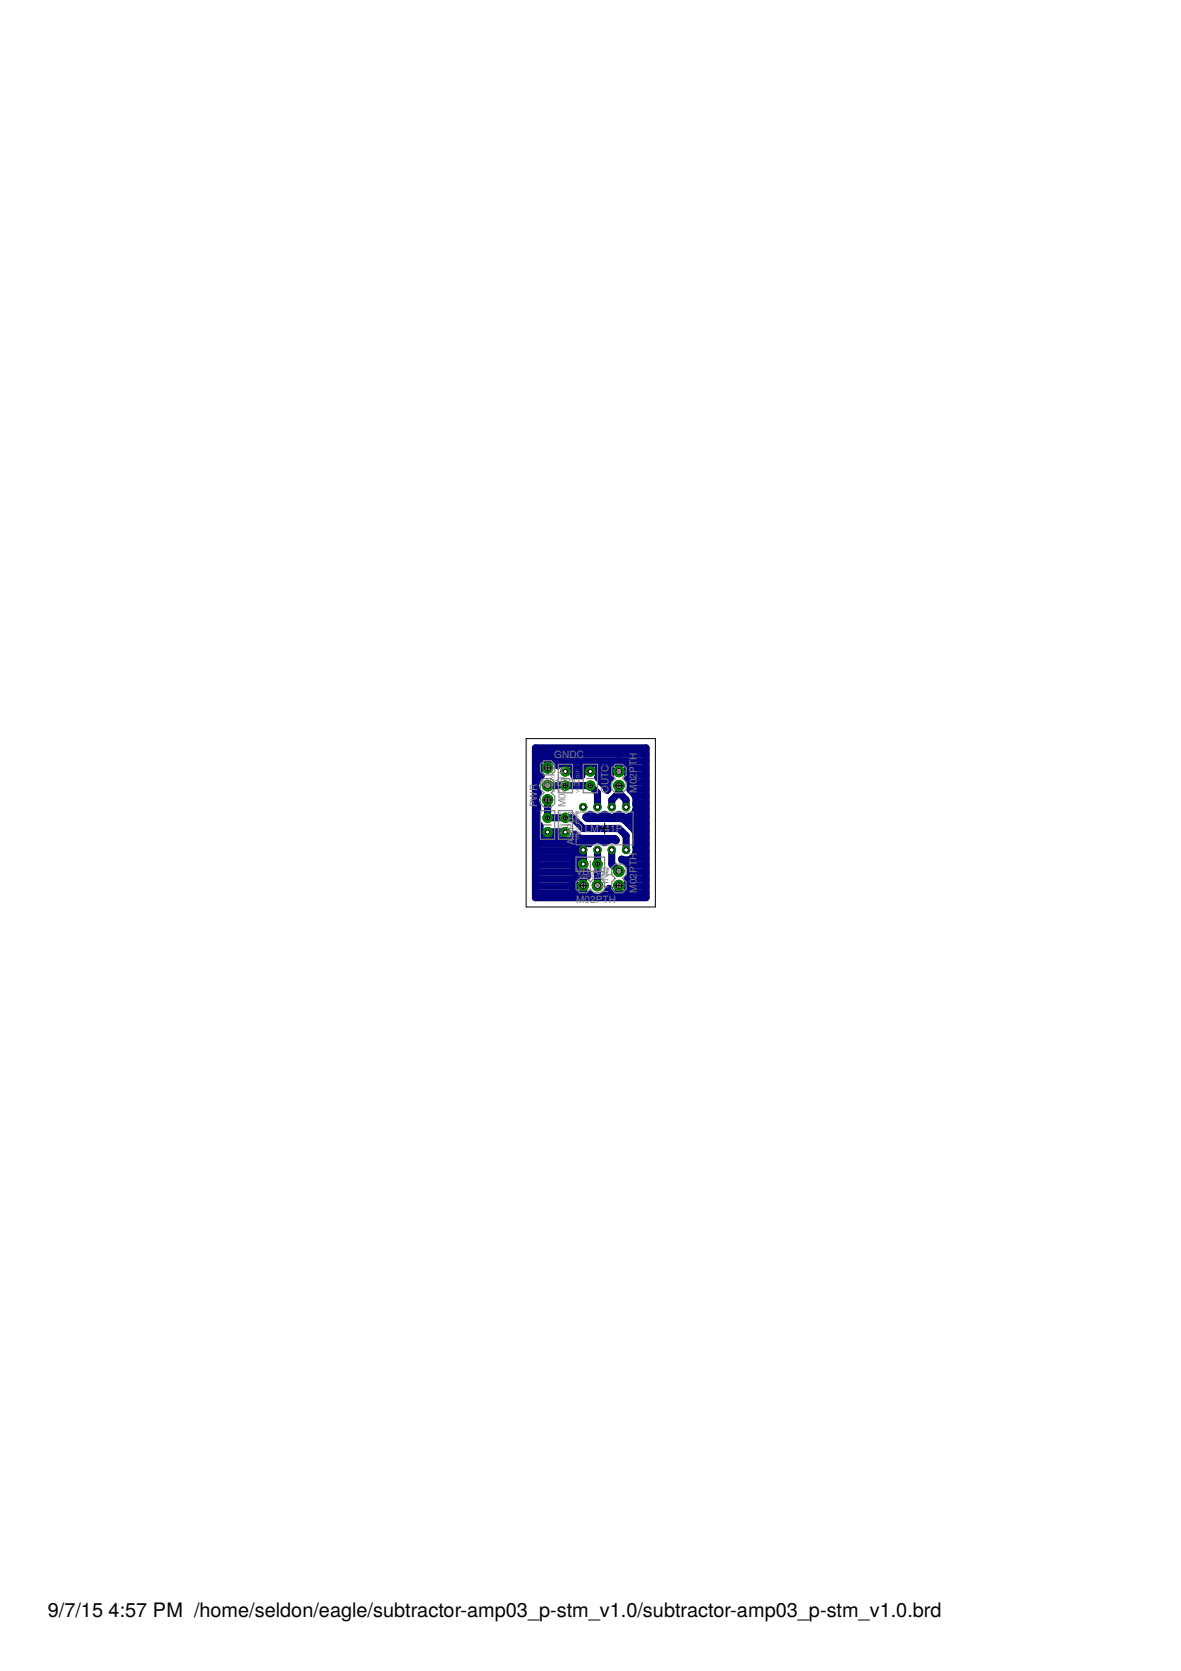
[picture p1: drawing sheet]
<svg xmlns="http://www.w3.org/2000/svg" width="210mm" height="297mm" viewBox="0 0 210 297" stroke-linecap="round" stroke-linejoin="round" font-family="sans-serif">
<g fill="none" stroke="#000080" stroke-width="1.3">
<path d="M95.2 132.9h19.6v26.7h-19.6zM95.2 136.5h2.1M95.2 139h.2M95.2 137.7h.8M95.2 135.3h.8M95.2 134h19.6M97.3 134.7v1.8M97.3 135.3h.1M97.3 139.7h7.6l1.3 1.2v2.6M98.7 135.3h16.1M100.5 135.4v1.8M100.5 137.1h1.7"/>
<path d="M100.5 136.5h.1M102 137.9a1.71 1.71 0 0 0-.6-2.2 1.71 1.71 0 0 0-2.3 .4 1.83 1.83 0 0 0-2.7-1.2 1.83 1.83 0 0 0-.2 3 2.02 2.02 0 0 0-.5 3 1.98 1.98 0 0 0-.2 2.4v1.2a1.86 1.86 0 0 0 .5 2.3 1.73 1.73 0 0 0-.1 2.1M102 137.9h1.4M102 137.9h.1M102.1 136.5h1.2M102.1 137.7h1.2M103.2 137.1h3.4M103.4 137.9a1.72 1.72 0 0 1 1.7-2.5 1.72 1.72 0 0 1 1.2 2.8l.3 .4 .2 .4 .9 .9 .2 .6 .1-.1a1.87 1.87 0 0 1 .5-2.2 1.82 1.82 0 0 1 .3-2.4 1.82 1.82 0 0 1 2.4 0 1.82 1.82 0 0 1 .3 2.4 1.87 1.87 0 0 1 .5 2.2 2.63 2.63 0 0 1 1.1 2.7 1.82 1.82 0 0 1-.9 2 1.82 1.82 0 0 1-2.2-.3 1.75 1.75 0 0 1-2.5 0 1.75 1.75 0 0 1-2.6 0l-.8 .4 .3 .3h5.9l.7 .3 1.8 1.7 .2 .7v2.5a1.78 1.78 0 0 1-.6 1.8 1.78 1.78 0 0 1-1.9 .2v.1a2.12 2.12 0 0 1 1 3.6 1.82 1.82 0 0 1-.7 2.7 1.82 1.82 0 0 1-2.6-1.2 2.14 2.14 0 0 1-3.5 1 1.83 1.83 0 0 1-2.9-1.3 1.83 1.83 0 0 1 2.6-1.8v-.6M103.4 137.9h.1M104.9 135.4v1.8M104.9 136.5h.1M106.5 136.5h1.8"/>
<path d="M106.5 137.7h1.8M106.8 139h1.2M108.2 137.1h3.6M110 135.3v1.9M110 139.7v1.2M110 136.5h.1M111.7 136.5h3.1M111.7 137.7h3.1M112 139h2.8M95.2 158.7h7.2M95.2 157.5h6.6M95.2 156.3h7"/>
<path d="M95.2 155h7.5M95.2 153.8h6.8M95.2 152.6h7.1M95.2 151.3h6.9M95.2 150.1h7.3M95.2 148.9h.7M95.2 147.6h.4M95.2 146.4h.4M95.2 145.2h.2M95.2 143.9h.3M95.2 142.7h.1M95.2 141.4h.2"/>
<path d="M95.2 140.2h.1M95.6 147.9h4.9M95.9 148.9a1.73 1.73 0 0 0 2.8 0M97.3 142.2v3.2h4.4l2 1.9h6.3l1.3 1.2v2.6M97.3 147.9v1.7M97.3 148.9h.1M98.7 148.9l.2-.4 .2 .4M98.7 148.9h.4M99.1 148.9a1.73 1.73 0 0 0 2.8 0M100.5 147.9v1.7M100.5 148.9h.1M101.8 157.4h1.9"/>
<path d="M101.9 148.9l.3-.6 .5 .5 .6 .3h6l.2 .3a1.73 1.73 0 0 0-2 .4 1.76 1.76 0 0 0-2.7 .2 1.55 1.55 0 0 0-2.3 0 1.55 1.55 0 0 0 .1 2.3 1.7 1.7 0 0 0 .1 2.7M101.9 148.9h.9M101.9 153.6h1.8M102.1 151.1h1.6M102.7 155a1.77 1.77 0 0 0 1.7 .2M103.7 149.5v5.8M103.7 155.6v3.7M103.7 158.7h.1M103.7 157.5h.1M103.7 156.3h.1M103.7 155h.1M103.7 153.8h.1"/>
<path d="M103.7 152.6h.1M103.7 151.3h.1M103.7 150.1h.1M104.3 145.2h1.2M104.4 155.2h.1M106.2 151.1v6.3M106.8 145.2h1.3M107.8 158.7h1M107.8 140.2h.2M108.7 151.1v2.5l1.3 1.3M109.4 145.2h1.2M110 158.7h.1"/>
<path d="M110 157.5h.1M110 140.9l-1.3 1.3v1.3M110 140.9l1.3 1.3v1.3M111.3 158.7h3.5M111.5 156.3h3.3M111.6 146.4h3.2M111.8 153.8h3M111.8 157.4h-1.8v1.9M111.8 157.5h3M111.9 145.2h2.9M112 140.2h2.8M112.1 155h2.7"/>
<path d="M112.3 152.6h2.5M112.8 147.6h2M112.9 141.4h1.9M113 150.1h1.8M113 148.9h1.8M113 143.9h1.8M113 142.7h1.8M113.1 151.3h1.7"/>
</g>
<circle cx="103.7" cy="151.1" r=".66" fill="#008000" stroke="#008000" stroke-width=".18"/>
<circle cx="103.7" cy="151.1" r=".4" fill="#fff" stroke="#000" stroke-width=".18"/>
<circle cx="106.2" cy="151.1" r=".66" fill="#008000" stroke="#008000" stroke-width=".18"/>
<circle cx="106.2" cy="151.1" r=".4" fill="#fff" stroke="#000" stroke-width=".18"/>
<circle cx="106.2" cy="143.5" r=".66" fill="#008000" stroke="#008000" stroke-width=".18"/>
<circle cx="106.2" cy="143.5" r=".4" fill="#fff" stroke="#000" stroke-width=".18"/>
<circle cx="103.7" cy="143.5" r=".66" fill="#008000" stroke="#008000" stroke-width=".18"/>
<circle cx="103.7" cy="143.5" r=".4" fill="#fff" stroke="#000" stroke-width=".18"/>
<circle cx="108.7" cy="151.1" r=".66" fill="#008000" stroke="#008000" stroke-width=".18"/>
<circle cx="108.7" cy="151.1" r=".4" fill="#fff" stroke="#000" stroke-width=".18"/>
<circle cx="111.3" cy="151.1" r=".66" fill="#008000" stroke="#008000" stroke-width=".18"/>
<circle cx="111.3" cy="151.1" r=".4" fill="#fff" stroke="#000" stroke-width=".18"/>
<circle cx="108.7" cy="143.5" r=".66" fill="#008000" stroke="#008000" stroke-width=".18"/>
<circle cx="108.7" cy="143.5" r=".4" fill="#fff" stroke="#000" stroke-width=".18"/>
<circle cx="111.3" cy="143.5" r=".66" fill="#008000" stroke="#008000" stroke-width=".18"/>
<circle cx="111.3" cy="143.5" r=".4" fill="#fff" stroke="#000" stroke-width=".18"/>
<circle cx="106.2" cy="153.6" r=".83" fill="#008000" stroke="#008000" stroke-width=".18"/>
<circle cx="106.2" cy="153.6" r=".36" fill="#fff" stroke="#000" stroke-width=".18"/>
<circle cx="103.7" cy="153.6" r=".83" fill="#008000" stroke="#008000" stroke-width=".18"/>
<circle cx="103.7" cy="153.6" r=".36" fill="#fff" stroke="#000" stroke-width=".18"/>
<circle cx="100.5" cy="145.4" r=".83" fill="#008000" stroke="#008000" stroke-width=".18"/>
<circle cx="100.5" cy="145.4" r=".36" fill="#fff" stroke="#000" stroke-width=".18"/>
<circle cx="100.5" cy="147.9" r=".83" fill="#008000" stroke="#008000" stroke-width=".18"/>
<circle cx="100.5" cy="147.9" r=".36" fill="#fff" stroke="#000" stroke-width=".18"/>
<circle cx="97.3" cy="145.4" r=".83" fill="#008000" stroke="#008000" stroke-width=".18"/>
<circle cx="97.3" cy="145.4" r=".36" fill="#fff" stroke="#000" stroke-width=".18"/>
<circle cx="97.3" cy="147.9" r=".83" fill="#008000" stroke="#008000" stroke-width=".18"/>
<circle cx="97.3" cy="147.9" r=".36" fill="#fff" stroke="#000" stroke-width=".18"/>
<circle cx="100.5" cy="139.7" r=".83" fill="#008000" stroke="#008000" stroke-width=".18"/>
<circle cx="100.5" cy="139.7" r=".36" fill="#fff" stroke="#000" stroke-width=".18"/>
<circle cx="100.5" cy="137.1" r=".83" fill="#008000" stroke="#008000" stroke-width=".18"/>
<circle cx="100.5" cy="137.1" r=".36" fill="#fff" stroke="#000" stroke-width=".18"/>
<circle cx="104.9" cy="139.7" r=".83" fill="#008000" stroke="#008000" stroke-width=".18"/>
<circle cx="104.9" cy="139.7" r=".36" fill="#fff" stroke="#000" stroke-width=".18"/>
<circle cx="104.9" cy="137.1" r=".83" fill="#008000" stroke="#008000" stroke-width=".18"/>
<circle cx="104.9" cy="137.1" r=".36" fill="#fff" stroke="#000" stroke-width=".18"/>
<circle cx="97.3" cy="142.2" r=".93" fill="#008000" stroke="#008000" stroke-width=".18"/>
<circle cx="97.3" cy="142.2" r=".51" fill="#fff" stroke="#000" stroke-width=".18"/>
<circle cx="97.3" cy="139.7" r=".93" fill="#008000" stroke="#008000" stroke-width=".18"/>
<circle cx="97.3" cy="139.7" r=".51" fill="#fff" stroke="#000" stroke-width=".18"/>
<circle cx="103.7" cy="157.4" r=".93" fill="#008000" stroke="#008000" stroke-width=".18"/>
<circle cx="103.7" cy="157.4" r=".51" fill="#fff" stroke="#000" stroke-width=".18"/>
<circle cx="106.2" cy="157.4" r=".93" fill="#008000" stroke="#008000" stroke-width=".18"/>
<circle cx="106.2" cy="157.4" r=".51" fill="#fff" stroke="#000" stroke-width=".18"/>
<circle cx="110" cy="157.4" r=".93" fill="#008000" stroke="#008000" stroke-width=".18"/>
<circle cx="110" cy="157.4" r=".51" fill="#fff" stroke="#000" stroke-width=".18"/>
<circle cx="110" cy="154.9" r=".93" fill="#008000" stroke="#008000" stroke-width=".18"/>
<circle cx="110" cy="154.9" r=".51" fill="#fff" stroke="#000" stroke-width=".18"/>
<circle cx="110" cy="139.7" r=".93" fill="#008000" stroke="#008000" stroke-width=".18"/>
<circle cx="110" cy="139.7" r=".51" fill="#fff" stroke="#000" stroke-width=".18"/>
<circle cx="110" cy="137.1" r=".93" fill="#008000" stroke="#008000" stroke-width=".18"/>
<circle cx="110" cy="137.1" r=".51" fill="#fff" stroke="#000" stroke-width=".18"/>
<circle cx="97.3" cy="136.5" r=".93" fill="#008000" stroke="#008000" stroke-width=".18"/>
<circle cx="97.3" cy="136.5" r=".51" fill="#fff" stroke="#000" stroke-width=".18"/>
<circle cx="103.7" cy="151.1" r=".66" fill="#008000" stroke="#008000" stroke-width=".18"/>
<circle cx="103.7" cy="151.1" r=".4" fill="#fff" stroke="#000" stroke-width=".18"/>
<circle cx="106.2" cy="151.1" r=".66" fill="#008000" stroke="#008000" stroke-width=".18"/>
<circle cx="106.2" cy="151.1" r=".4" fill="#fff" stroke="#000" stroke-width=".18"/>
<circle cx="106.2" cy="143.5" r=".66" fill="#008000" stroke="#008000" stroke-width=".18"/>
<circle cx="106.2" cy="143.5" r=".4" fill="#fff" stroke="#000" stroke-width=".18"/>
<circle cx="103.7" cy="143.5" r=".66" fill="#008000" stroke="#008000" stroke-width=".18"/>
<circle cx="103.7" cy="143.5" r=".4" fill="#fff" stroke="#000" stroke-width=".18"/>
<circle cx="108.7" cy="151.1" r=".66" fill="#008000" stroke="#008000" stroke-width=".18"/>
<circle cx="108.7" cy="151.1" r=".4" fill="#fff" stroke="#000" stroke-width=".18"/>
<circle cx="111.3" cy="151.1" r=".66" fill="#008000" stroke="#008000" stroke-width=".18"/>
<circle cx="111.3" cy="151.1" r=".4" fill="#fff" stroke="#000" stroke-width=".18"/>
<circle cx="108.7" cy="143.5" r=".66" fill="#008000" stroke="#008000" stroke-width=".18"/>
<circle cx="108.7" cy="143.5" r=".4" fill="#fff" stroke="#000" stroke-width=".18"/>
<circle cx="111.3" cy="143.5" r=".66" fill="#008000" stroke="#008000" stroke-width=".18"/>
<circle cx="111.3" cy="143.5" r=".4" fill="#fff" stroke="#000" stroke-width=".18"/>
<circle cx="106.2" cy="153.6" r=".83" fill="#008000" stroke="#008000" stroke-width=".18"/>
<circle cx="106.2" cy="153.6" r=".36" fill="#fff" stroke="#000" stroke-width=".18"/>
<circle cx="103.7" cy="153.6" r=".83" fill="#008000" stroke="#008000" stroke-width=".18"/>
<circle cx="103.7" cy="153.6" r=".36" fill="#fff" stroke="#000" stroke-width=".18"/>
<circle cx="100.5" cy="145.4" r=".83" fill="#008000" stroke="#008000" stroke-width=".18"/>
<circle cx="100.5" cy="145.4" r=".36" fill="#fff" stroke="#000" stroke-width=".18"/>
<circle cx="100.5" cy="147.9" r=".83" fill="#008000" stroke="#008000" stroke-width=".18"/>
<circle cx="100.5" cy="147.9" r=".36" fill="#fff" stroke="#000" stroke-width=".18"/>
<circle cx="97.3" cy="145.4" r=".83" fill="#008000" stroke="#008000" stroke-width=".18"/>
<circle cx="97.3" cy="145.4" r=".36" fill="#fff" stroke="#000" stroke-width=".18"/>
<circle cx="97.3" cy="147.9" r=".83" fill="#008000" stroke="#008000" stroke-width=".18"/>
<circle cx="97.3" cy="147.9" r=".36" fill="#fff" stroke="#000" stroke-width=".18"/>
<circle cx="100.5" cy="139.7" r=".83" fill="#008000" stroke="#008000" stroke-width=".18"/>
<circle cx="100.5" cy="139.7" r=".36" fill="#fff" stroke="#000" stroke-width=".18"/>
<circle cx="100.5" cy="137.1" r=".83" fill="#008000" stroke="#008000" stroke-width=".18"/>
<circle cx="100.5" cy="137.1" r=".36" fill="#fff" stroke="#000" stroke-width=".18"/>
<circle cx="104.9" cy="139.7" r=".83" fill="#008000" stroke="#008000" stroke-width=".18"/>
<circle cx="104.9" cy="139.7" r=".36" fill="#fff" stroke="#000" stroke-width=".18"/>
<circle cx="104.9" cy="137.1" r=".83" fill="#008000" stroke="#008000" stroke-width=".18"/>
<circle cx="104.9" cy="137.1" r=".36" fill="#fff" stroke="#000" stroke-width=".18"/>
<circle cx="97.3" cy="142.2" r=".93" fill="#008000" stroke="#008000" stroke-width=".18"/>
<circle cx="97.3" cy="142.2" r=".51" fill="#fff" stroke="#000" stroke-width=".18"/>
<circle cx="97.3" cy="139.7" r=".93" fill="#008000" stroke="#008000" stroke-width=".18"/>
<circle cx="97.3" cy="139.7" r=".51" fill="#fff" stroke="#000" stroke-width=".18"/>
<circle cx="103.7" cy="157.4" r=".93" fill="#008000" stroke="#008000" stroke-width=".18"/>
<circle cx="103.7" cy="157.4" r=".51" fill="#fff" stroke="#000" stroke-width=".18"/>
<circle cx="106.2" cy="157.4" r=".93" fill="#008000" stroke="#008000" stroke-width=".18"/>
<circle cx="106.2" cy="157.4" r=".51" fill="#fff" stroke="#000" stroke-width=".18"/>
<circle cx="110" cy="157.4" r=".93" fill="#008000" stroke="#008000" stroke-width=".18"/>
<circle cx="110" cy="157.4" r=".51" fill="#fff" stroke="#000" stroke-width=".18"/>
<circle cx="110" cy="154.9" r=".93" fill="#008000" stroke="#008000" stroke-width=".18"/>
<circle cx="110" cy="154.9" r=".51" fill="#fff" stroke="#000" stroke-width=".18"/>
<circle cx="110" cy="139.7" r=".93" fill="#008000" stroke="#008000" stroke-width=".18"/>
<circle cx="110" cy="139.7" r=".51" fill="#fff" stroke="#000" stroke-width=".18"/>
<circle cx="110" cy="137.1" r=".93" fill="#008000" stroke="#008000" stroke-width=".18"/>
<circle cx="110" cy="137.1" r=".51" fill="#fff" stroke="#000" stroke-width=".18"/>
<circle cx="97.3" cy="136.5" r=".93" fill="#008000" stroke="#008000" stroke-width=".18"/>
<circle cx="97.3" cy="136.5" r=".51" fill="#fff" stroke="#000" stroke-width=".18"/>
<path d="M102.4 144.4h10.1v5.8h-10.1v-1.9a1.02 1.02 0 0 0 1-1 1.02 1.02 0 0 0-1-1z" fill="none" stroke="#808080" stroke-width=".18"/>
<g fill="none" stroke="#808080" stroke-width=".21">
<path d="M96.1 135.9l.6-.7h1.3l.6 .7v1.2l-.6 .7h-1.3l-.6-.7zM96.1 139l.6-.6h1.3l.6 .6v1.3l-.6 .6 .6 .7v1.2l-.6 .7h-1.3l-.6-.7v-1.2l.6-.7-.6-.6zM99.2 135.9h2.5v5h-2.5zM99.8 138.4h1.3M103.7 135.9h2.5v5h-2.5zM104.3 138.4h1.3M109.4 135.9h1.2l.7 .6v1.3l-.7 .6 .7 .6v1.3l-.7 .6h-1.2l-.7-.6v-1.3l.7-.6-.7-.6v-1.3zM96.1 144.1h2.5v5.1h-2.5zM96.7 146.6h1.3M99.2 144.1h2.5v5.1h-2.5zM99.8 146.6h1.3M102.4 152.4h5.1v2.5h-5.1z"/>
<path d="M103 156.1h1.3l.6 .7 .7-.7h1.2l.7 .7v1.3l-.7 .6h-1.2l-.7-.6-.6 .6h-1.3l-.6-.6v-1.3zM104.9 153v1.2M108.7 154.2l.7-.6h1.2l.7 .6v1.3l-.7 .6 .7 .7v1.3l-.7 .6h-1.2l-.7-.6v-1.3l.7-.7-.7-.6z"/>
</g>
<g fill="#808080" stroke="#808080" stroke-width=".18">
<path d="M97.1 139.4h.5v.5h-.5z"/>
<path d="M97.1 141.9h.5v.6h-.5z"/>
<path d="M105.9 157.2h.5v.5h-.5z"/>
<path d="M103.4 157.2h.5v.5h-.5z"/>
<path d="M109.7 154.6h.6v.5h-.6z"/>
<path d="M109.7 157.2h.6v.5h-.6z"/>
<path d="M109.7 136.9h.6v.5h-.6z"/>
<path d="M109.7 139.4h.6v.5h-.6z"/>
<path d="M97.1 136.2h.5v.6h-.5z"/>
</g>
<g fill="none" stroke="#000" stroke-width=".18">
<path d="M93.5 131.3h23v29.9h-23zM96.6 136.5h1.4M97.3 135.8v1.4M100.1 139.7h.8M100.5 139.3v.8M104.5 139.7h.8M104.9 139.3v.8M109.3 139.7h1.4M110 138.9v1.5M96.6 142.2h1.4M96.9 145.4h.8M97.3 141.5v1.4"/>
<path d="M97.3 145v.8M100.1 145.4h.8M100.5 145v.8M102.9 157.4h1.5M103.7 156.7v1.4M105.8 153.6h.8M106.2 153.2v.8M106.5 147.3h1.9M107.5 146.3v2M109.3 157.4h1.4M110 156.7v1.4"/>
</g>
<g font-size="3.5">
<text x="8.5" y="287.5">9/7/15</text>
<text x="19.3" y="287.5">4:57 PM /home/seldon/eagle/subtractor-amp03_p-stm_v1.0/subtractor-amp03_p-stm_v1.0.brd</text>
</g>
<g font-size="1.8" fill="#808080">
<text x="98.5" y="134.7">GNDC</text>
<text x="113.2" y="137.4" transform="rotate(-90 113.2 137.4)">P</text>
<text x="113.2" y="136.2" transform="rotate(-90 113.2 136.2)">T</text>
<text x="113.2" y="135.1" transform="rotate(-90 113.2 135.1)">H</text>
<text x="95.5" y="143.5" transform="rotate(-90 95.5 143.5)">PWR</text>
<text x="96.1" y="139.7">M01</text>
<text x="99.6" y="139.7">PT</text>
<text x="100.5" y="143.5" transform="rotate(-90 100.5 143.5)">M02PTH</text>
<text x="101.9" y="139.7">H</text>
<text x="108.2" y="141" transform="rotate(-90 108.2 141)">OUTC</text>
<text x="113.2" y="140.9" transform="rotate(-90 113.2 140.9)">M0</text>
<text x="113.2" y="138.4" transform="rotate(-90 113.2 138.4)">2</text>
<text x="103.9" y="147.9">LM741P</text>
<text x="102.1" y="150.2" transform="rotate(-90 102.1 150.2)">AMP03</text>
<text x="102.3" y="155.6">VBIA</text>
<text x="106.5" y="155.6">SC</text>
<text x="102.4" y="160.6">M02PTH</text>
<text x="108.2" y="158.8" transform="rotate(-90 108.2 158.8)">ITINC</text>
<text x="113.2" y="158.7" transform="rotate(-90 113.2 158.7)">M</text>
<text x="113.2" y="157.2" transform="rotate(-90 113.2 157.2)">0</text>
<text x="113.2" y="156.2" transform="rotate(-90 113.2 156.2)">2PTH</text>
</g>
<g font-size=".8" fill="#808080">
<text x="98.6" y="140.9" transform="rotate(-90 98.6 140.9)">VCC-104PF</text>
<text x="103" y="140.9" transform="rotate(-90 103 140.9)">VCC-10UF</text>
<text x="99.8" y="149" transform="rotate(-90 99.8 149)">VN</text>
<text x="99.8" y="147.7" transform="rotate(-90 99.8 147.7)">EG-10</text>
<text x="99.8" y="145.3" transform="rotate(-90 99.8 145.3)">UF</text>
<text x="103" y="149.4" transform="rotate(-90 103 149.4)">VNEG-104PF</text>
<text x="102.9" y="156.1">VBIAS-1</text>
<text x="106.3" y="156.1">UF</text>
</g>
</svg>
